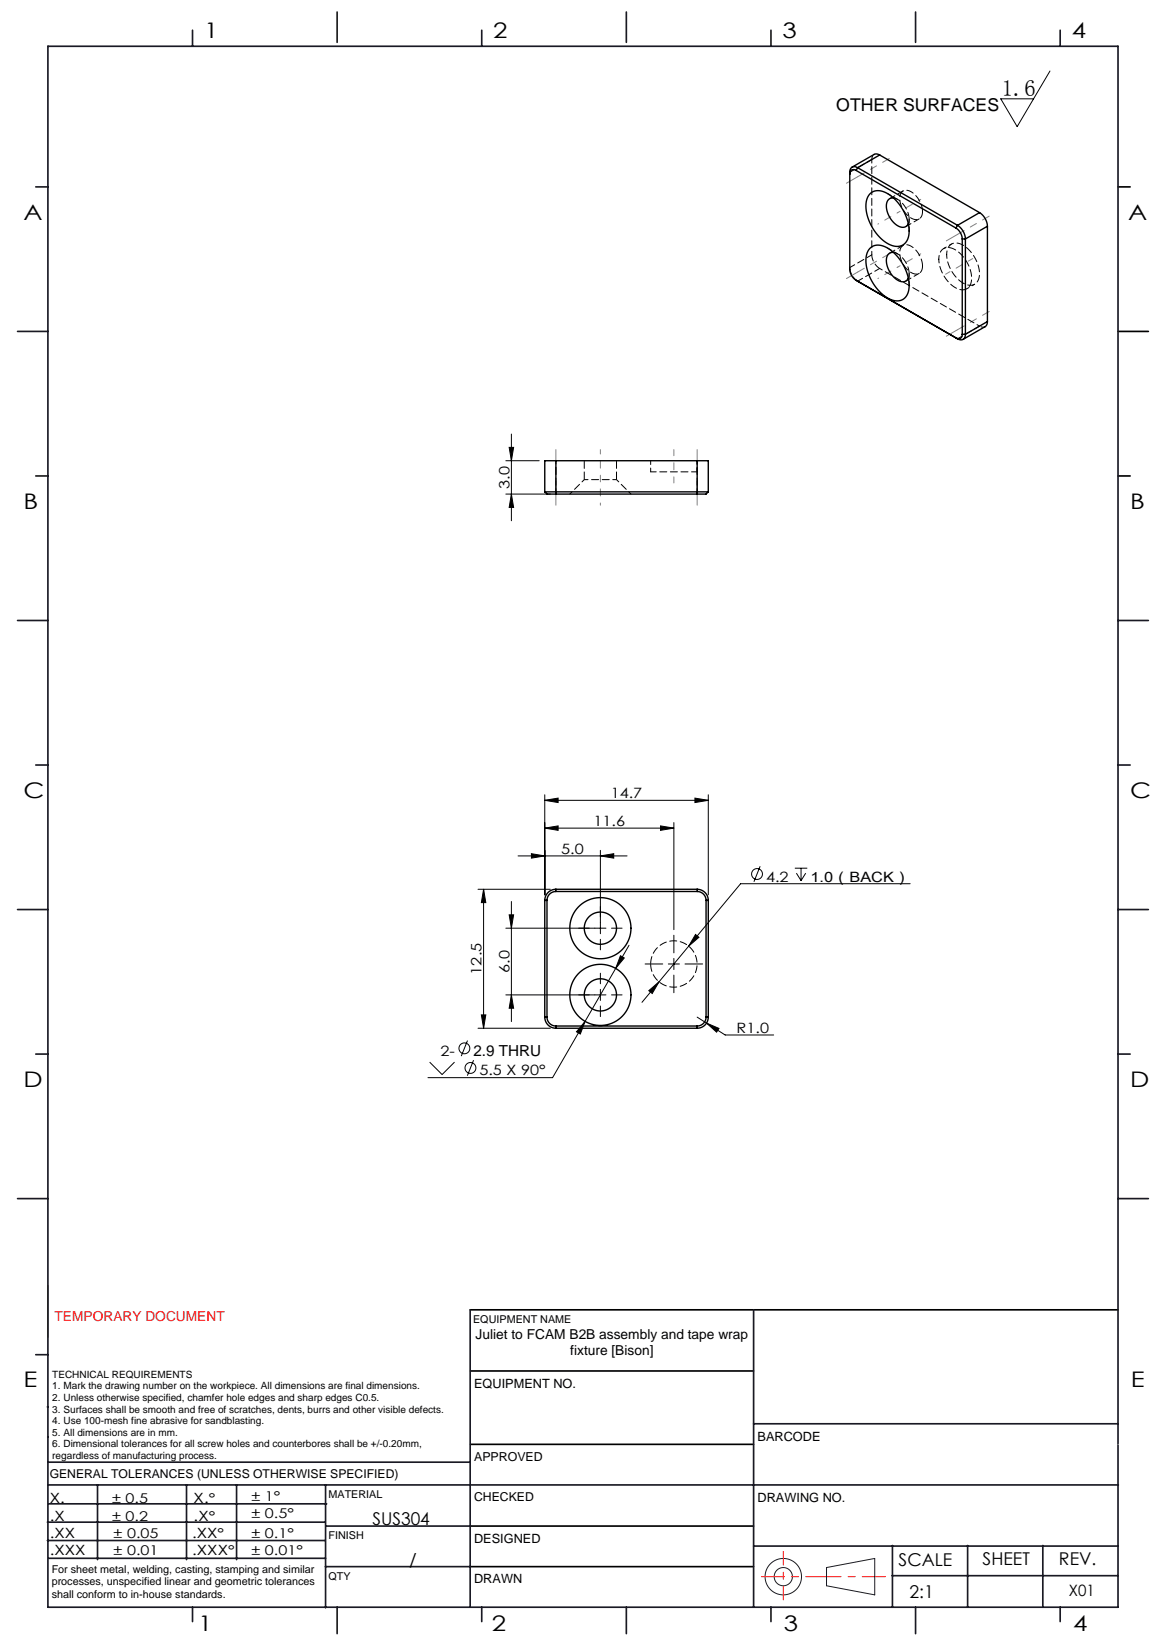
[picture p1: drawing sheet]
<svg xmlns="http://www.w3.org/2000/svg" width="210mm" height="297mm" viewBox="0 0 210 297" stroke-linecap="round" stroke-linejoin="round" font-family="sans-serif">
<g fill="none" stroke="#191924" stroke-width=".18">
<path d="M8.6 231.2v9.4M148.6 282l8.7-1.6v6.5l-8.7-1.6z"/>
<circle cx="140.8" cy="283.6" r="3.3"/>
<circle cx="140.8" cy="283.6" r="1.64"/>
</g>
<path d="M201 33.6h2.2M201 59.6h5.5M201 85.6h2.2M84.5 235.6h116.5M84.6 259.8h50.9M84.6 246.6h50.9M84.6 274.5h50.9M84.5 281.8h51" fill="none" stroke="#000" stroke-width=".3"/>
<path d="M136.9 283.6h22.3" fill="none" stroke="#f00" stroke-width=".18" stroke-dasharray="6.3 1.3 1.3 1.3" stroke-dashoffset="2.2"/>
<path d="M140.8 287.8v-8.7" fill="none" stroke="#f00" stroke-width=".18" stroke-dasharray="6.3 1.3 1.3 1.3" stroke-dashoffset="3.9"/>
<g fill="none" stroke="#191924" stroke-width=".3">
<path d="M8.6 8.3h192.4v280.8h-192.4zM34.6 5.4v2.9M60.6 2.2v5.4M86.6 5.4v2.9M112.6 2.2v5.4M138.6 5.4v2.9M164.6 2.2v5.4M190.6 5.4v2.9M6.4 33.6h2.2M3.2 59.6h5.4M6.4 85.6h2.2M3.2 111.6h5.4"/>
<path d="M201 111.6h5.5M6.4 137.6h2.2M201 137.6h2.2M3.2 163.6h5.4M201 163.6h5.5M6.4 189.6h2.2M201 189.6h2.2M3.2 215.6h5.4M201 215.6h5.5M84.5 235.6v53.5M135.5 235.6v53.5M6.4 243.7h2.2"/>
<path d="M8.5 253.1h.1M8.6 258.5h.1M135.5 256.1h65.5M8.5 277.1h49.9M8.5 273.8h49.9M8.6 267.1h75.9M8.6 263h75.9M8.8 270.5h49.9M17.5 267.1v13.5M33.5 267.1v13.5M42.5 267.1v13.5M58.5 267.1v22.1"/>
<path d="M58.6 274.5h26M84.6 267.1h116.5M135.5 278.1h65.5M160.5 278v11.1M174 278v11.1M187.5 278v11.1M8.8 280.3h49.7M34.6 289.1v2.6M58.5 281.8h26M60.6 289.1v4.8M86.6 289.1v2.6M112.6 289.1v4.8"/>
<path d="M138.6 289.1v2.6M160.4 283.5h40.6M164.6 289.1v4.8M190.6 289.1v2.6"/>
</g>
<path d="M201 259.8h.1" fill="none" stroke="#c0c0c0" stroke-width=".18"/>
<g fill="none" stroke="#000" stroke-width=".18">
<path d="M188.8 12.8l-5.9 10-3-5h5.9M91.9 78.1v15.6M90.9 82.9h6M90.9 88.9h8M91.5 80.5h.8l-.4 2.4zM91.9 88.9l.4 2.4h-.8zM85.9 160h13M86.9 160v25M86.9 160l.4 2.4h-.8zM93.1 154h19.6M95.5 153.6l2.4 .4-2.4 .4zM97.9 144l2.4-.4v.8z"/>
<path d="M97.9 149l2.4-.4v.8zM97.9 143v18M97.9 144h29.4M97.9 149h23.3M107.9 154l2.4-.4v.8zM107.9 153v15M118.8 148.6l2.4 .4-2.4 .4zM121.2 148v19.2M124.9 143.6l2.4 .4-2.4 .4zM127.3 143v18M136.7 155.8l-1.1 2.8M142.9 156.2h2.2"/>
<path d="M143.2 157.1l.8 1.3M144 156.2v2.2M144.9 157.1l-.9 1.3M163.6 159h-30.4l-17.8 21.3M91.5 164.6h.8l-.4 2.4zM91.9 162.2v21.6M91.9 179l.4 2.4h-.8zM107.9 178v2M108.9 179h-18M108.9 167h-18M111.5 171.9l.7 .4-1.5 1.9zM113.1 170.1l-7.9 13.6"/>
<path d="M116.7 178.2l1.8-1.6-1.2 2.1zM120.2 173.4h2M121.2 172.4v2M125.1 168.1l.6 .5-1.9 1.6zM77.3 191.1l2.2 2.2 2.2-2.2M84.1 187.2l-1.2 2.8M85.1 190.7l-1.1 2.8M85.9 185h13M86.5 182.6h.8l-.4 2.4zM105.2 183.7l-.9 2.3-.7-.4zM105.2 183.7l-5.9 10.2h-22.4M125.3 183l5.1 3.2h8.7"/>
<path d="M127 184l2.3 1-.5 .7z"/>
<circle cx="136.1" cy="157.2" r=".98"/>
<circle cx="83.5" cy="188.6" r=".98"/>
<circle cx="84.6" cy="192.1" r=".98"/>
</g>
<path d="M105.9 179h-1.9M105.9 167h-1.9M107.9 177v-1.9M107.9 165v-1.9M107.9 169v1.9M109.9 179h1.9M109.9 167h1.9M119.2 173.4h-3.2M121.2 171.4v-3.2M121.2 175.4v3.2M123.2 173.4h3.1M107.9 181v1.9" fill="none" stroke="#000" stroke-width=".18" stroke-dasharray="15.2 1.3 1.3 1.3"/>
<path d="M107.9 80.9v5.4" fill="none" stroke="#808080" stroke-width=".18" stroke-dasharray="15.2 1.3 1.3 1.3" stroke-dashoffset="14.4"/>
<path d="M165.5 35.9l-4.1 2.4M165.5 45.7l-4.1 2.3M107.9 90.9v-4.6" fill="none" stroke="#808080" stroke-width=".18" stroke-dasharray="15.2 1.3 1.3 1.3" stroke-dashoffset="14.8"/>
<path d="M99.9 88.5v-7.6M125.3 88.5v-7.6" fill="none" stroke="#808080" stroke-width=".18" stroke-dasharray="15.2 1.3 1.3 1.3" stroke-dashoffset="13.3"/>
<path d="M154.2 31.8l-2 1.2M154.2 48.9l-2 1.2M172.2 59.3l-2.1 1.2M172.2 42.2l-2.1 1.1M99.9 88.5v2.4M125.3 88.5v2.4" fill="none" stroke="#808080" stroke-width=".18" stroke-dasharray="15.2 1.3 1.3 1.3"/>
<path d="M121.2 86.9v-6" fill="none" stroke="#808080" stroke-width=".18" stroke-dasharray="15.2 1.3 1.3 1.3" stroke-dashoffset="14.1"/>
<path d="M157.8 50.1l3.6-2.1M157.8 40.3l3.6-2" fill="none" stroke="#808080" stroke-width=".18" stroke-dasharray="15.2 1.3 1.3 1.3" stroke-dashoffset="15.1"/>
<path d="M154.2 31.8l5.7-3.3M154.2 48.9l5.7-3.2M172.2 42.2l5.7-3.3M172.2 59.3l5.7-3.3" fill="none" stroke="#808080" stroke-width=".18" stroke-dasharray="15.2 1.3 1.3 1.3" stroke-dashoffset="13.9"/>
<path d="M170 49.3l4.9-2.8" fill="none" stroke="#808080" stroke-width=".18" stroke-dasharray="15.2 1.3 1.3 1.3" stroke-dashoffset="14.3"/>
<g fill="#000">
<path d="M97.9 144l2.4-.4v.8zM124.9 143.6l2.4 .4-2.4 .4zM95.5 153.6l2.4 .4-2.4 .4zM107.9 154l2.4-.4v.8zM97.9 149l2.4-.4v.8zM118.8 148.6l2.4 .4-2.4 .4zM111.5 171.9l-.8 2.3 1.5-1.9zM105.2 183.7l-1.6 1.9 .7 .4zM116.7 178.2l.6 .5 1.2-2.1zM125.1 168.1l-1.3 2.1 1.9-1.6zM127 184l1.8 1.7 .5-.7z"/>
<path d="M91.5 164.6h.8l-.4 2.4zM91.9 179l.4 2.4h-.8zM86.9 160l.4 2.4h-.8zM86.5 182.6h.8l-.4 2.4zM91.5 80.5h.8l-.4 2.4zM91.9 88.9l.4 2.4h-.8z"/>
</g>
<g fill="none" stroke="#000" stroke-width=".25">
<path d="M153.9 30.7a.69 .69 0 0 0-.8-.1 .69 .69 0 0 0-.3 .7M153.9 30.7l18 10.3M154.2 30.2a.86 .86 0 0 0-1-.1 .86 .86 0 0 0-.4 .9v17.5a2.5 2.5 0 0 0 1.1 1.9l18.3 10.5a.86 .86 0 0 0 1 .1 .86 .86 0 0 0 .4-.9M154.2 30.2l-.3 .5M154.2 30.2l18 10.3M156.4 34.9a2.54 2.54 0 0 1 3.3 0 8.2 8.2 0 0 1 3.6 7.7 2.23 2.23 0 0 1-3.6 1.3 8.1 8.1 0 0 1-3.9-7.9zM158.2 27.9l-.4-.2h-.6l-4 2.4M158.2 27.9l17.9 10.3M158.2 27.9l-4 2.3M160.6 35.6a1.29 1.29 0 0 0-1.2 1.7 4.1 4.1 0 0 0 2.8 3.6l.6-.1 .5-.6M176.1 38.2a3.1 3.1 0 0 1 1.4 2.5M176.1 38.2l-3.9 2.3"/>
<path d="M156.4 44.7a2.54 2.54 0 0 1 3.3 0 8.2 8.2 0 0 1 3.6 7.7 2.23 2.23 0 0 1-3.6 1.3 8.1 8.1 0 0 1-3.9-7.9zM160.6 45.4a1.29 1.29 0 0 0-1.2 1.7 4.1 4.1 0 0 0 2.8 3.6l.6-.1 .5-.6M171.9 41a2.5 2.5 0 0 1 1.1 2M172.2 40.5a3.1 3.1 0 0 1 1.4 2.5M172.2 40.5l-.3 .5M173 43h.6M173 43v17.1M173.6 43v17.1M177.5 57.8v.5l-.3 .4-4 2.3M177.5 40.7l-3.9 2.3M177.5 40.7v17.1M177.5 57.8l-3.9 2.3"/>
<path d="M173 60.1a.69 .69 0 0 1-.3 .8 .69 .69 0 0 1-.8-.1M173 60.1h.6M97.9 88.5h29.4M97.9 88.5l.4 .4h1.6M99.9 82.9h-2v5.6M99.9 82.9v6M99.9 88.9h25.4M99.9 82.9h25.4M125.3 82.9h2v5.6M125.3 82.9v6M127.3 88.5l-.4 .4h-1.6M99.9 160a2 2 0 0 0-2 2"/>
<path d="M99.9 160v.4M99.9 160h25.4M125.3 160a2 2 0 0 1 2 2M125.3 160v.4M97.9 162v21M97.9 162h.4M98.3 162v21M99.9 160.4a1.6 1.6 0 0 0-1.6 1.6M99.9 160.4h25.4M125.3 160.4a1.6 1.6 0 0 1 1.6 1.6M126.9 162h.4M126.9 162v21"/>
<path d="M127.3 162v21M97.9 183a2 2 0 0 0 2 2M97.9 183h.4M98.3 183a1.6 1.6 0 0 0 1.6 1.6M99.9 184.6h25.4M99.9 185h25.4M99.9 184.6v.4M125.3 184.6v.4M126.9 183a1.6 1.6 0 0 1-1.6 1.6M126.9 183h.4M127.3 183a2 2 0 0 1-2 2"/>
<circle cx="107.9" cy="167" r="5.5"/>
<circle cx="107.9" cy="179" r="2.9"/>
<circle cx="107.9" cy="179" r="5.5"/>
<circle cx="107.9" cy="167" r="2.9"/>
</g>
<path d="M105 82.9v3.4M110.8 86.3v-3.4M117 173.4a4.2 4.2 0 0 1 6.1-3.7 4.2 4.2 0 0 1 .4 7.2 4.2 4.2 0 0 1-6.5-3.1v-.4" fill="none" stroke="#000" stroke-width=".18" stroke-dasharray="1.3 .6" stroke-dashoffset="-.1"/>
<path d="M156.7 28.7v17.1M168.8 46.6a1.8 1.8 0 0 1 .9-1.9 1.8 1.8 0 0 1 2 .2 6.1 6.1 0 0 1 2.9 6.1 1.72 1.72 0 0 1-2.9 .7 6.5 6.5 0 0 1-2.9-5.1M170.2 45.8a1.8 1.8 0 0 1 .9-1.9 1.8 1.8 0 0 1 2.1 .2 6.1 6.1 0 0 1 2.8 6 1.72 1.72 0 0 1-2.8 .8 6.5 6.5 0 0 1-3-5.1M110.8 86.3h-5.8M117 82.9v2M125.3 84.9v-2" fill="none" stroke="#000" stroke-width=".18" stroke-dasharray="1.3 .6" stroke-dashoffset=".6"/>
<path d="M152.8 31l3.9-2.3M154.2 50.6l4-2.3M156.7 45.8l-3.9 2.3M176.1 58.7l-3.9 2.2M117 84.9h8.3" fill="none" stroke="#000" stroke-width=".18" stroke-dasharray="1.3 .6" stroke-dashoffset=".3"/>
<path d="M163.5 39.4a4.2 4.2 0 0 0-2.9-3.8M165.9 38a4.1 4.1 0 0 0-2.9-3.8 1.29 1.29 0 0 0-1.2 1.8 4.1 4.1 0 0 0 2.8 3.5 1.22 1.22 0 0 0 1.3-1.5M163.5 49.2a4.2 4.2 0 0 0-2.9-3.8M165.9 47.8a4.1 4.1 0 0 0-2.9-3.8 1.29 1.29 0 0 0-1.2 1.8 4.1 4.1 0 0 0 2.8 3.5 1.22 1.22 0 0 0 1.3-1.5M99.9 88.5v.4M125.3 88.9v-.4" fill="none" stroke="#000" stroke-width=".18" stroke-dasharray="1.3 .6"/>
<path d="M158.2 48.3l17.9 10.4M99.9 88.5v-5.6M105 86.3l-2.6 2.6M113.4 88.9l-2.6-2.6M125.3 82.9v5.6" fill="none" stroke="#000" stroke-width=".18" stroke-dasharray="1.3 .6" stroke-dashoffset=".7"/>
<path d="M163.3 40.2l.2-.8M163.3 50l.2-.8" fill="none" stroke="#000" stroke-width=".18" stroke-dasharray="1.3 .6" stroke-dashoffset=".4"/>
<path d="M156.7 28.7l.2-.6 .3-.3M161.4 35.9l-1.8-1.1M161.4 45.7l-1.8-1.1M163.5 41.6v-2.2M163.5 51.4v-2.2M177.1 58.8l-.4 .1-.6-.2" fill="none" stroke="#000" stroke-width=".18" stroke-dasharray="1.3 .6" stroke-dashoffset=".5"/>
<path d="M154.2 50.6a3.1 3.1 0 0 1-1.4-2.5M158.2 48.3a3.1 3.1 0 0 1-1.5-2.5" fill="none" stroke="#000" stroke-width=".18" stroke-dasharray="1.3 .6" stroke-dashoffset=".1"/>
<path d="M171.1 43.9l-1.4 .8M173.8 51.9l1.4-.8" fill="none" stroke="#000" stroke-width=".18" stroke-dasharray="1.3 .6" stroke-dashoffset=".8"/>
<path d="M162.4 34.4l-2.4 1.3M162.4 44.1l-2.4 1.4M162.9 40.8l2.4-1.4M162.9 50.6l2.4-1.4" fill="none" stroke="#000" stroke-width=".18" stroke-dasharray="1.3 .6" stroke-dashoffset=".2"/>
<text font-size="4.1" x="180.1" y="17.2">1.6</text>
<g font-size="3.9">
<text x="36.7" y="6.9">1</text>
<text x="88.7" y="6.9">2</text>
<text x="140.7" y="6.9">3</text>
<text x="192.7" y="6.9">4</text>
<text x="4.2" y="39.5">A</text>
<text x="202.9" y="39.5">A</text>
<text x="4.2" y="91.5">B</text>
<text x="203.2" y="91.5">B</text>
<text x="4.2" y="143.5">C</text>
<text x="203.2" y="143.5">C</text>
<text x="4.2" y="195.5">D</text>
<text x="203.2" y="195.5">D</text>
<text x="4.2" y="249.6">E</text>
<text x="203.3" y="249.6">E</text>
<text x="35.7" y="293.4">1</text>
<text x="88.4" y="293.4">2</text>
<text x="141" y="293.4">3</text>
<text x="193" y="293.4">4</text>
</g>
<g font-size="3.2">
<text x="150.4" y="20">OTHER SURFACES</text>
<text x="67" y="274.3">SUS304</text>
<text x="73.6" y="281.8">/</text>
<text x="161.6" y="281.7">SCALE</text>
<text x="176.7" y="281.5">SHEET</text>
<text x="190.4" y="281.5">REV.</text>
<text x="163.5" y="287.4">2:1</text>
</g>
<text font-size="2.8" x="192.2" y="287.2">X01</text>
<text font-size="2.7" x="85.1" y="189.9">2.9 THRU</text>
<g font-size="2.6">
<text x="91.6" y="87.9" transform="rotate(-90 91.6 87.9)">3.0</text>
<text x="109.8" y="143.6">14.7</text>
<text x="106.7" y="148.6">11.6</text>
<text x="100.9" y="153.6">5.0</text>
<text x="137.7" y="158.6">4.2</text>
<text x="145.7" y="158.6">1.0（BACK）</text>
<text x="86.6" y="175.3" transform="rotate(-90 86.6 175.3)">12.5</text>
<text x="91.6" y="175" transform="rotate(-90 91.6 175)">6.0</text>
<text x="132.4" y="185.8">R1.0</text>
<text x="79.2" y="189.9">2-</text>
<text x="86.2" y="193.5">5.5 X 90°</text>
</g>
<text font-size="2.5" fill="#ff1f1f" x="9.8" y="237.6">TEMPORARY DOCUMENT</text>
<g font-size="2.5">
<text x="85.5" y="240.9">Juliet to FCAM B2B assembly and tape wrap</text>
<text x="102.5" y="243.8">fixture [Bison]</text>
<text x="8.9" y="273.6">.X</text>
<text x="8.9" y="270.4">X.</text>
<text x="34.8" y="273.7">.X°</text>
<text x="34.8" y="270.5">X.°</text>
<text x="9" y="276.7">.XX</text>
<text x="9" y="279.7">.XXX</text>
<text x="34.5" y="276.7">.XX°</text>
<text x="34.6" y="279.8">.XXX°</text>
</g>
<g font-size="2.4">
<text x="45.2" y="270">± 1°</text>
<text x="20.2" y="270.4">± 0.5</text>
<text x="20.2" y="273.7">± 0.2</text>
<text x="45.2" y="273.2">± 0.5°</text>
<text x="20.4" y="279.7">± 0.01</text>
<text x="20.4" y="276.7">± 0.05</text>
<text x="45.2" y="276.7">± 0.1°</text>
<text x="45.2" y="279.7">± 0.01°</text>
</g>
<g font-size="2.3">
<text x="85.2" y="249.7">EQUIPMENT NO.</text>
<text x="136.2" y="259.2">BARCODE</text>
<text x="136.2" y="270.2">DRAWING NO.</text>
<text x="85.2" y="277.6">DESIGNED</text>
<text x="85.2" y="284.9">DRAWN</text>
</g>
<g font-size="2.2">
<text x="85.2" y="262.8">APPROVED</text>
<text x="8.9" y="265.9">GENERAL TOLERANCES (UNLESS OTHERWISE SPECIFIED)</text>
<text x="85.2" y="270.1">CHECKED</text>
</g>
<g font-size="1.9">
<text x="85.1" y="238">EQUIPMENT NAME</text>
<text x="59.1" y="269.5">MATERIAL</text>
<text x="59.1" y="276.9">FINISH</text>
<text x="9.3" y="282.9">For sheet metal, welding, casting, stamping and similar</text>
<text x="9.3" y="285.1">processes, unspecified linear and geometric tolerances</text>
<text x="9.3" y="287.4">shall conform to in-house standards.</text>
<text x="59.1" y="284.2">QTY</text>
</g>
<g font-size="1.8">
<text x="9.4" y="247.9">TECHNICAL REQUIREMENTS</text>
<text x="9.4" y="249.9">1. Mark the drawing number on the workpiece. All dimensions are final dimensions.</text>
<text x="9.4" y="252">2. Unless otherwise specified, chamfer hole edges and sharp edges C0.5.</text>
<text x="9.4" y="254.1">3. Surfaces shall be smooth and free of scratches, dents, burrs and other visible defects.</text>
<text x="9.4" y="256.2">4. Use 100-mesh fine abrasive for sandblasting.</text>
<text x="9.4" y="258.3">5. All dimensions are in mm.</text>
<text x="9.4" y="260.4">6. Dimensional tolerances for all screw holes and counterbores shall be +/-0.20mm,</text>
<text x="9.4" y="262.5">regardless of manufacturing process.</text>
</g>
</svg>
